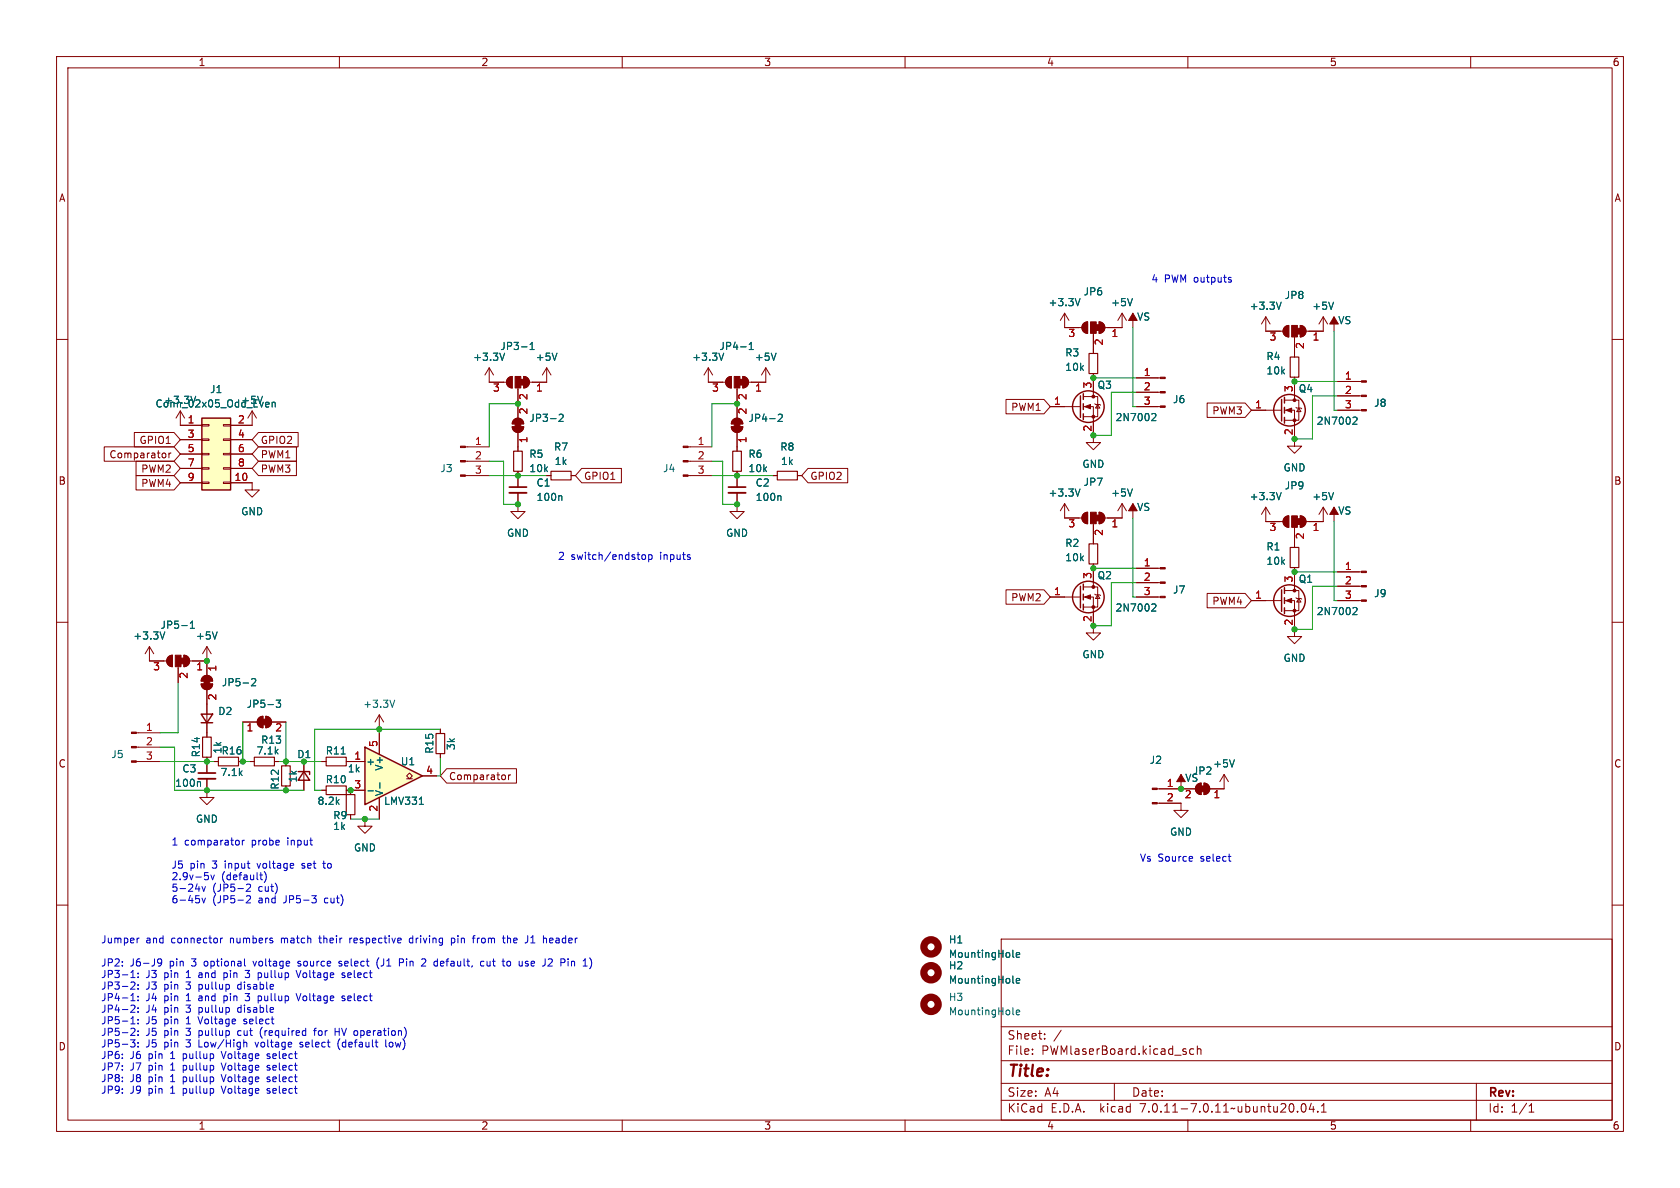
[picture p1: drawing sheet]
<svg xmlns="http://www.w3.org/2000/svg" width="297mm" height="210mm" viewBox="0 0 297 210" stroke-linecap="round" stroke-linejoin="round" font-family="sans-serif">
<g fill="none" stroke="#840000" stroke-width=".18">
<path d="M10 10h277v190h-277zM12 12h273v186h-273zM60 10v2M110 10v2M160 10v2M210 10v2M260 10v2M10 60h2M188.2 55.4l-.7 1.2M188.2 55.4v2.5h3.1M188.2 55.4l.8 1.2M191.6 57.2l.7-.3v2a1.02 1.02 0 0 1-1-.6 1.02 1.02 0 0 1 .3-1.1z"/>
<path d="M193.3 58.9v3.6M194.3 56.9a1.02 1.02 0 0 1 1 1 1.02 1.02 0 0 1-1 1zM198.4 55.4l-.8 1.2M198.4 55.4v2.5h-3.1M198.4 55.4l.7 1.2M200.3 55.4v2.5M223.8 56v2.5h3M223.8 56l-.8 1.3M223.8 56l.7 1.3M227.2 57.8l.6-.3v2.1a1.02 1.02 0 0 1-.9-.7 1.02 1.02 0 0 1 .3-1.1zM228.9 59.6v3.5M229.9 57.5a1.02 1.02 0 0 1 1 1 1.02 1.02 0 0 1-1 1.1z"/>
<path d="M233.9 56v2.5h-3M233.9 56l-.7 1.3M233.9 56l.8 1.3M235.8 56v2.5M285 60h2M31.9 72.6v2.6h3.8M31.9 77.7h3.8M31.9 72.6l-.8 1.3M31.9 72.6l.7 1.3M35.7 77.6h1.3v.3h-1.3zM35.7 75.1h1.3v.2h-1.3zM39.5 77.6h1.3v.3h-1.3z"/>
<path d="M39.5 75.1h1.3v.2h-1.3zM40.8 77.7h3.8M44.6 72.6v2.6h-3.8M44.6 72.6l-.8 1.3M44.6 72.6l.7 1.3M82.3 79h4.2M86.5 65v2.6h3M86.5 65l-.8 1.3M86.5 65l.7 1.3M89.9 66.8l.7-.3v2.1a1.02 1.02 0 0 1-1-.7 1.02 1.02 0 0 1 .3-1.1zM90.6 75.4h2a1.02 1.02 0 0 1-1 1 1.02 1.02 0 0 1-1-1zM90.9 74.2a1.02 1.02 0 0 1 1.1-.2 1.02 1.02 0 0 1 .6 .9h-2z"/>
<path d="M91.6 68.6v5.3M91.6 76.5v3.3M92.6 66.5a1.02 1.02 0 0 1 1 1.1 1.02 1.02 0 0 1-1 1zM96.6 65v2.6h-3M96.6 65l-.7 1.3M96.6 65l.8 1.3M121.6 79h4.3M125.2 65v2.6h3.1M125.2 65l-.7 1.3M125.2 65l.8 1.3M128.6 66.8l.7-.3v2.1a1.02 1.02 0 0 1-1-.7 1.02 1.02 0 0 1 .3-1.1zM129.3 75.4h2a1.02 1.02 0 0 1-1 1 1.02 1.02 0 0 1-1-1z"/>
<path d="M129.6 74.2a1.02 1.02 0 0 1 1.1-.2 1.02 1.02 0 0 1 .6 .9h-2zM130.3 68.6v5.3M130.3 76.5v3.3M131.3 66.5a1.02 1.02 0 0 1 1 1.1 1.02 1.02 0 0 1-1 1zM135.4 65v2.6h-3.1M135.4 65l-.8 1.3M135.4 65l.7 1.3M185.7 71.9h5.3M191.5 71.9h1.8v6.3h1.3l-1.3 1.3-1.3-1.3h1.3M191.5 70.1h2.6v3.6h-2.6M193.3 66v4.1M193.5 71.4l.2 .1h.7l.2 .1"/>
<path d="M194.1 71.5l.3 .6h-.7zM200.9 71.9h4.2M200.9 69.3h4.2M200.9 66.8h4.2M221.2 72.5h5.4M227.1 72.5h1.8v6.4h1.2l-1.2 1.2-1.3-1.2h1.3M227.1 70.7h2.5v3.6h-2.5M228.9 66.7v4M229.1 72l.1 .1h.8l.1 .2M229.6 72.1l.4 .7h-.8zM236.5 72.5h4.2M236.5 70h4.2"/>
<path d="M236.5 67.4h4.2M31.9 85.3h3.8M31.9 80.3h3.8M31.9 82.8h3.8M35.7 85.2h1.3v.3h-1.3zM35.7 82.7h1.3v.2h-1.3zM35.7 80.1h1.3v.3h-1.3zM39.5 85.2h1.3v.3h-1.3zM39.5 82.7h1.3v.2h-1.3zM39.5 80.1h1.3v.3h-1.3zM40.8 85.3h3.8v1.3h1.2l-1.2 1.3-1.3-1.3h1.3M40.8 80.3h3.8"/>
<path d="M40.8 82.8h3.8M82.3 84.1h4.2M82.3 81.5h4.2M91.6 87.1v3.3h1.2l-1.2 1.3-1.3-1.3h1.3M91.6 83.3v2.8M96.6 84.1h.8M101 84.1h.7M121.6 84.1h4.3M121.6 81.5h4.3M130.3 87.1v3.3h1.3l-1.3 1.3-1.3-1.3h1.3M130.3 83.3v2.8M136.7 84.1h.7"/>
<path d="M141 84.1h.7M188.2 89v2.6h3.1M188.2 89l-.7 1.3M188.2 89l.8 1.3M191.6 90.8l.7-.2v2a1.02 1.02 0 0 1-1-.7 1.02 1.02 0 0 1 .3-1.1zM193.3 92.6v3.5M193.3 99.7v4.1M194.3 90.6a1.02 1.02 0 0 1 1 1 1.02 1.02 0 0 1-1 1zM198.4 89v2.6h-3.1M198.4 89l-.8 1.3M198.4 89l.7 1.3M200.3 89v2.6"/>
<path d="M223.8 89.7v2.5h3M223.8 89.7l-.8 1.2M223.8 89.7l.7 1.2M227.2 91.5l.6-.3v2a1.02 1.02 0 0 1-.9-.6 1.02 1.02 0 0 1 .3-1.1zM228.9 93.2v3.6M229.9 91.2a1.02 1.02 0 0 1 1 1 1.02 1.02 0 0 1-1 1zM233.9 89.7l-.7 1.2M233.9 89.7v2.5h-3M233.9 89.7l.8 1.2M235.8 89.7v2.5M10 110h2M26.4 114.3v2.5h3.1"/>
<path d="M26.4 114.3l-.7 1.3M26.4 114.3l.8 1.3M29.8 116.1l.7-.3v2.1a1.02 1.02 0 0 1-1-.7 1.02 1.02 0 0 1 .3-1.1zM31.5 117.9v2.8M32.5 115.8a1.02 1.02 0 0 1 1 1 1.02 1.02 0 0 1-1 1.1zM33.5 116.8h3.1M35.9 119.7a1.02 1.02 0 0 1 1.1-.2 1.02 1.02 0 0 1 .6 .9h-2zM36.6 114.3l-.8 1.3M36.6 114.3v5.1M36.6 114.3l.7 1.3M185.7 105.5h5.3M191.5 105.5h1.8v6.4h1.3l-1.3 1.3-1.3-1.3h1.3"/>
<path d="M191.5 103.8h2.6v3.5h-2.6M193.5 105l.2 .2h.7l.2 .1M194.1 105.2l.3 .6h-.7zM200.9 105.5h4.2M200.9 103h4.2M200.9 100.5h4.2M221.2 106.2h5.4M227.1 106.2h1.8v6.3h1.2l-1.2 1.3-1.3-1.3h1.3M227.1 104.4h2.5v3.6h-2.5M228.9 100.3v4.1M229.1 105.7l.1 .1h.8l.1 .1M229.6 105.8l.4 .6h-.8z"/>
<path d="M236.5 106.2h4.2M236.5 103.6h4.2M236.5 101.1h4.2M285 110h2M24.1 134.6h4.2M24.1 132.1h4.2M24.1 129.5h4.2M35.6 120.9h2a1.02 1.02 0 0 1-1 1 1.02 1.02 0 0 1-1-1zM36.6 137.7v3.3h1.2l-1.2 1.2-1.3-1.2h1.3M36.6 121.9v8.4M36.6 133.9v2.8M37.8 134.6h.8"/>
<path d="M42.2 134.6h.7M42.9 127.6h2.6M44.2 134.6h.8M45.8 126.9l.7-.3v2.1a1.02 1.02 0 0 1-1-.7 1.02 1.02 0 0 1 .3-1.1zM47 126.6a1.02 1.02 0 0 1 1 1 1.02 1.02 0 0 1-1 1.1zM48 127.6h2.5M48.5 134.6h.8M50.5 134.6v.8M50.5 138.9v.8M53.7 134.6v5.1M56.9 134.6h.8M56.9 139.7h.8"/>
<path d="M61.2 134.6h.8M61.2 139.7h.8v.8M67.1 126.4l-.8 1.2M67.1 126.4v2.5M67.1 126.4l.7 1.2M77.9 128.9v.8M77.9 133.2v.8M204.6 139.4h6.7M208.8 136.9v2.5M211.7 138.7l.6-.3v2.1a1.02 1.02 0 0 1-.9-.7 1.02 1.02 0 0 1 .3-1.1zM212.9 138.4a1.02 1.02 0 0 1 1 1 1.02 1.02 0 0 1-1 1.1zM216.4 136.9v2.5h-2.5"/>
<path d="M216.4 136.9l-.8 1.3M216.4 136.9l.8 1.3M10 160h2M62 144v.8M64.5 144.8v1.3h1.3l-1.3 1.2-1.3-1.2h1.3M204.6 142h4.2v1.3h1.3l-1.3 1.2-1.3-1.2h1.3M285 160h2M177 166h108v32h-108zM60 198v2M110 198v2M160 198v2M177 194.5h108"/>
<path d="M177 191.5h108M177 187.5h108M177 181.5h108M182.5 186.3v.1M182.5 185.5v.1M184.7 183.6v.1M184.7 182.8v.1M187.6 182.1l-1.3 2M197 191.5v3M210 198v2M211 185.5l-.4-.1-.3 .3v.4l.2 .2h.5M211.7 185.5l.2-.1 .3 .1 .1 .9"/>
<path d="M211.7 184.9v1.5M229.4 196.5v.1M230.2 195.2l.2-.1a.81 .81 0 0 1 .6 .6 .81 .81 0 0 1-.3 .8l-.2 .1a.81 .81 0 0 1-.3-1.4zM231.8 195l-.3 1.1h.9M232.2 195.6v1M233 196.5v.1M233.6 196.6h.9M233.6 195.5l.4-.4v1.5M260 198v2M261 191.5v6.5M270.3 196.6h.9M270.3 195.5l.4-.4v1.5"/>
</g>
<g fill="none" stroke="#840000" stroke-width=".25">
<path d="M35.7 73.9h5.1v12.7h-5.1zM191 70v3.8M191.5 69.6v1M191.5 71.4v1M191.5 73.2v1M226.6 70.6v3.8M227.1 70.2v1M227.1 72v1M227.1 73.8v1M191 103.6v3.8M191.5 103.3v1M191.5 105v1"/>
<path d="M191.5 106.8v1M226.6 104.3v3.8M227.1 103.9v1M227.1 105.7v1M227.1 107.4v1.1M35.6 126.2h2l-1 1.6zM35.6 127.8h2M52.7 136.4h2v.5M53.7 136.4l1 1.5h-2z"/>
<circle cx="192.4" cy="71.9" r="2.79"/>
<circle cx="228" cy="72.5" r="2.79"/>
<circle cx="192.4" cy="105.5" r="2.79"/>
<circle cx="228" cy="106.2" r="2.79"/>
</g>
<g fill="#840000" stroke="#840000" stroke-width=".18">
<path d="M191.8 105.5l1-.3v.7z"/>
<path d="M240.7 72.4h.9v.2h-.9z"/>
<path d="M240.7 69.9h.9v.2h-.9z"/>
<path d="M240.7 67.3h.9v.3h-.9z"/>
<path d="M227.3 72.5l1-.4v.8z"/>
<path d="M229.4 91.7h.5v1h-.5z"/>
<path d="M229.9 91.2a1.02 1.02 0 0 1 1 1 1.02 1.02 0 0 1-1 1z"/>
<path d="M228.3 91.2h1.1v2h-1.1z"/>
<path d="M227.2 91.5l.6-.3v2a1.02 1.02 0 0 1-.9-.6 1.02 1.02 0 0 1 .3-1.1z"/>
<path d="M205.1 105.4h.9v.3h-.9z"/>
<path d="M205.1 102.9h.9v.2h-.9z"/>
<path d="M205.1 100.3h.9v.3h-.9z"/>
<path d="M200.3 89l.7 1.3h-1.5z"/>
<path d="M227.3 106.2l1-.4v.8z"/>
<path d="M203.7 141.9h.9v.2h-.9z"/>
<path d="M203.7 139.3h.9v.3h-.9z"/>
<path d="M212.1 138.9h1v1.1h-1z"/>
<path d="M212.9 138.4a1.02 1.02 0 0 1 1 1 1.02 1.02 0 0 1-1 1.1z"/>
<path d="M211.7 138.7l.6-.3v2.1a1.02 1.02 0 0 1-.9-.7 1.02 1.02 0 0 1 .3-1.1z"/>
<path d="M208.8 136.9l.7 1.3h-1.5z"/>
<path d="M235.8 89.7l.8 1.2h-1.5z"/>
<path d="M240.7 106h.9v.3h-.9z"/>
<path d="M240.7 103.5h.9v.3h-.9z"/>
<path d="M240.7 101h.9v.2h-.9z"/>
<path d="M32 116.3h.5v1h-.5z"/>
<path d="M32.5 115.8a1.02 1.02 0 0 1 1 1 1.02 1.02 0 0 1-1 1.1z"/>
<path d="M31 115.8h1v2.1h-1z"/>
<path d="M29.8 116.1l.7-.3v2.1a1.02 1.02 0 0 1-1-.7 1.02 1.02 0 0 1 .3-1.1z"/>
<path d="M46.2 127.1h1v1h-1z"/>
<path d="M45.8 126.9l.7-.3v2.1a1.02 1.02 0 0 1-1-.7 1.02 1.02 0 0 1 .3-1.1z"/>
<path d="M47 126.6a1.02 1.02 0 0 1 1 1 1.02 1.02 0 0 1-1 1.1z"/>
<path d="M36.1 120.1h1v1.1h-1z"/>
<path d="M35.9 119.7a1.02 1.02 0 0 1 1.1-.2 1.02 1.02 0 0 1 .6 .9h-2z"/>
<path d="M35.6 120.9h2a1.02 1.02 0 0 1-1 1 1.02 1.02 0 0 1-1-1z"/>
<path d="M23.2 134.5h.9v.2h-.9z"/>
<path d="M23.2 132h.9v.2h-.9z"/>
<path d="M23.2 129.4h.9v.3h-.9z"/>
<path d="M200.3 55.4l.7 1.2h-1.5z"/>
<path d="M193.8 57.4h.5v1h-.5z"/>
<path d="M194.3 56.9a1.02 1.02 0 0 1 1 1 1.02 1.02 0 0 1-1 1z"/>
<path d="M192.8 56.9h1v2h-1z"/>
<path d="M191.6 57.2l.7-.3v2a1.02 1.02 0 0 1-1-.6 1.02 1.02 0 0 1 .3-1.1z"/>
<path d="M235.8 56l.8 1.3h-1.5z"/>
<path d="M229.4 58h.5v1.1h-.5z"/>
<path d="M229.9 57.5a1.02 1.02 0 0 1 1 1 1.02 1.02 0 0 1-1 1.1z"/>
<path d="M228.3 57.5h1.1v2.1h-1.1z"/>
<path d="M227.2 57.8l.6-.3v2.1a1.02 1.02 0 0 1-.9-.7 1.02 1.02 0 0 1 .3-1.1z"/>
<path d="M205.1 71.8h.9v.2h-.9z"/>
<path d="M205.1 69.2h.9v.3h-.9z"/>
<path d="M205.1 66.7h.9v.2h-.9z"/>
<path d="M191.8 71.9l1-.4v.8z"/>
<path d="M129.8 74.7h1v1h-1z"/>
<path d="M129.3 75.4h2a1.02 1.02 0 0 1-1 1 1.02 1.02 0 0 1-1-1z"/>
<path d="M129.6 74.2a1.02 1.02 0 0 1 1.1-.2 1.02 1.02 0 0 1 .6 .9h-2z"/>
<path d="M92.1 67.1h.5v1h-.5z"/>
<path d="M92.6 66.5a1.02 1.02 0 0 1 1 1.1 1.02 1.02 0 0 1-1 1z"/>
<path d="M91.1 66.5h1v2.1h-1z"/>
<path d="M89.9 66.8l.7-.3v2.1a1.02 1.02 0 0 1-1-.7 1.02 1.02 0 0 1 .3-1.1z"/>
<path d="M120.8 83.9h.8v.3h-.8z"/>
<path d="M120.8 81.4h.8v.3h-.8z"/>
<path d="M120.8 78.9h.8v.2h-.8z"/>
<path d="M130.8 67.1h.5v1h-.5z"/>
<path d="M131.3 66.5a1.02 1.02 0 0 1 1 1.1 1.02 1.02 0 0 1-1 1z"/>
<path d="M129.8 66.5h1v2.1h-1z"/>
<path d="M128.6 66.8l.7-.3v2.1a1.02 1.02 0 0 1-1-.7 1.02 1.02 0 0 1 .3-1.1z"/>
<path d="M91.1 74.7h1v1h-1z"/>
<path d="M90.6 75.4h2a1.02 1.02 0 0 1-1 1 1.02 1.02 0 0 1-1-1z"/>
<path d="M90.9 74.2a1.02 1.02 0 0 1 1.1-.2 1.02 1.02 0 0 1 .6 .9h-2z"/>
<path d="M81.4 83.9h.9v.3h-.9z"/>
<path d="M81.4 81.4h.9v.3h-.9z"/>
<path d="M81.4 78.9h.9v.2h-.9z"/>
<path d="M193.8 91.1h.5v1h-.5z"/>
<path d="M194.3 90.6a1.02 1.02 0 0 1 1 1 1.02 1.02 0 0 1-1 1z"/>
<path d="M192.8 90.6h1v2h-1z"/>
<path d="M191.6 90.8l.7-.2v2a1.02 1.02 0 0 1-1-.7 1.02 1.02 0 0 1 .3-1.1z"/>
<circle cx="193.3" cy="107.3" r=".25"/>
<circle cx="193.3" cy="103.8" r=".25"/>
<circle cx="228.9" cy="74.3" r=".25"/>
<circle cx="228.9" cy="70.7" r=".25"/>
<circle cx="228.9" cy="107.9" r=".25"/>
<circle cx="228.9" cy="104.4" r=".25"/>
<circle cx="193.3" cy="73.7" r=".25"/>
<circle cx="193.3" cy="70.1" r=".25"/>
</g>
<g fill="none" stroke="#006464" stroke-width=".18">
<path d="M190.9 52.8l-.4 1.2M200.2 52.8l-.4 1.2M226.5 53.4l-.4 1.3M235.7 53.4l-.4 1.3M34.6 70l-.4 1.3M46.4 70l-.4 1.3M47.1 71.1l.4 .1 .1 .2-.6 .1M47.5 71.9l-.4 .1M48.1 71.2l.2-.1 .3 .1 .1 .8M48.1 71.1v.9M89.2 62.4l-.4 1.3M93.7 61.8h.7"/>
<path d="M93.7 60.9l.4-.4v1.3M98.5 62.4l-.5 1.3M98.8 73.3l.5-.1 .3 .4-.8 .9h.8M127.9 62.4l-.4 1.3M132.4 61.8h.8M132.4 60.9l.4-.4v1.3M137.2 62.4l-.4 1.3M137.6 73.3l.5-.1 .2 .4-.8 .9h.8M203.8 73.1l.4 .1 .2 .3-.8 .9h.8M239.4 73.7l.4 .1 .1 .3-.8 .9h.8M99.1 87.6l.2 .2v.7M137.9 87.6l.2 .2v.7"/>
<path d="M190.9 86.4l-.4 1.3M200.2 86.4l-.4 1.3M226.5 87.1l-.4 1.2M235.7 87.1l-.4 1.2M29.1 111.7l-.4 1.3M33.6 111.1h.8M33.6 110.2l.4-.4v1.3M38.4 111.7l-.4 1.3M203.8 106.8h.4l.2 .3-.8 .9h.8M239.4 107.4h.4l.1 .3-.8 1h.8M35.3 138.2l.1 .1v.7M44.5 120.1l.5-.1 .2 .3-.8 .9h.8"/>
<path d="M48.8 123.8h.8l-.4 .5 .3 .1v.5l-.1 .1-.6-.1M60.3 133.3h.7M69.8 123.8l-.4 1.2M218.2 134.3l-.4 1.3M179.1 179.2l.1 .2M179.1 169.1l.1 .1M179.1 173.6l.1 .2M179.7 179l.6-.1-.1-.3-.4-.1-.1 .2v.6h.5M179.7 168.8l.6-.1-.1-.3h-.4l-.1 .2v.6h.5M179.7 173.4l.6-.1-.1-.3h-.4l-.1 .1v.6h.5"/>
</g>
<g fill="none" stroke="#840000" stroke-width=".2">
<path d="M90.8 79.8h1.5v3.5h-1.5zM129.5 79.8h1.6v3.5h-1.6zM192.5 62.5h1.6v3.5h-1.6zM228.1 63.1h1.5v3.6h-1.5zM97.4 83.3h3.6v1.5h-3.6zM137.4 83.3h3.6v1.5h-3.6zM192.5 96.1h1.6v3.6h-1.6zM228.1 96.8h1.5v3.5h-1.5zM35.8 130.3h1.5v3.6h-1.5zM38.6 133.9h3.6v1.5h-3.6zM45 133.9h3.5v1.5h-3.5zM49.8 135.4h1.5v3.5h-1.5z"/>
<path d="M57.7 133.9h3.5v1.5h-3.5zM57.7 138.9h3.5v1.6h-3.5zM77.1 129.7h1.5v3.5h-1.5zM61.2 140.5h1.5v3.5h-1.5z"/>
</g>
<g fill="none" stroke="#840000" stroke-width="1.3">
<circle cx="164.6" cy="172" r="1.27"/>
<circle cx="164.6" cy="177.5" r="1.27"/>
<circle cx="164.6" cy="167.4" r="1.27"/>
</g>
<path d="M35.7 73.9h5.1v12.7h-5.1z" fill="#ffffc2" stroke="#ffffc2" stroke-width=".18"/>
<path d="M90 87.1h3.1M128.8 87.1h3M35.1 137.7h3" fill="none" stroke="#840000" stroke-width=".33"/>
<path d="M90 86.1h3.1M128.8 86.1h3M35.1 136.7h3" fill="none" stroke="#840000" stroke-width=".3"/>
<path d="M64.5 132.1l10.2 5.1-10.2 5z" fill="#ffffc2"/>
<path d="M64.5 132.1l10.2 5.1-10.2 5z" fill="none" stroke="#840000" stroke-width=".25"/>
<g fill="none" stroke="#840000" stroke-width=".18">
<path d="M188.2 57.9h2.6M193.3 59.2v3.3M195.8 57.9h2.6M223.8 58.5h2.5M228.9 59.8v3.3M231.4 58.5h2.5M18.4 79h12.4l1.1 1.3-1.1 1.2h-12.4zM23.7 76.5h7.1l1.1 1.2-1.1 1.3h-7.1zM31.9 75.2h3.8M31.9 77.7h3.8M40.8 75.2h3.8M40.8 77.7h3.8"/>
<path d="M45.7 76.5h7v2.5h-7l-1.1-1.3zM45.7 79h6.7v2.5h-6.7l-1.1-1.2zM86.5 67.6h2.5M91.6 68.8v5.1M91.6 76.5v3.3M94.1 67.6h2.5M125.2 67.6h2.6M130.3 68.8v5.1M130.3 76.5v3.3M132.8 67.6h2.6M177.8 70.6h6.8l1.1 1.3-1.1 1.3h-6.8zM185.7 71.9h2.5"/>
<path d="M193.3 66v3.3M193.3 74.4v2.6M200.9 71.9h3.8M200.9 66.8h3.8M200.9 69.3h3.8M213.4 71.2h6.7l1.1 1.3-1.1 1.3h-6.7zM221.2 72.5h2.6M228.9 66.7v3.3M228.9 75.1v2.5M236.5 72.5h3.8M236.5 67.4h3.8M236.5 70h3.8"/>
<path d="M24 81.5h6.8l1.1 1.3-1.1 1.3h-6.8zM24 84.1h6.8l1.1 1.2-1.1 1.3h-6.8zM29.1 80.1l.2 .2v.4l-.2 .2M29.9 80.1v.8M30.2 80.1l-.3 .2M31.9 85.3h3.8M31.9 80.3h3.8M31.9 82.8h3.8M40.8 85.3h3.8M40.8 80.3h3.8M40.8 82.8h3.8M45.7 81.5h6.7v2.6h-6.7l-1.1-1.3z"/>
<path d="M91.6 83.3v2.8M91.6 87.1v2.1M96.6 84.1h.8M101 84.1h.7M102.8 82.8h7.1v2.5h-7.1l-1.1-1.2zM130.3 83.3v2.8M130.3 87.1v2.1M136.7 84.1h.7M141 84.1h.7M142.8 82.8h7.1v2.5h-7.1l-1.1-1.2zM188.2 91.6h2.6M193.3 92.8v3.3"/>
<path d="M193.3 99.7v3.3M195.8 91.6h2.6M223.8 92.2h2.5M228.9 93.5v3.3M231.4 92.2h2.5M26.4 116.8h2.6M31.5 118.1v2.6M34 116.8h2.6v2.6M177.8 104.3h6.8l1.1 1.2-1.1 1.3h-6.8zM185.7 105.5h2.5M193.3 108.1v2.5M200.9 105.5h3.8"/>
<path d="M200.9 100.5h3.8M200.9 103h3.8M213.4 104.9h6.7l1.1 1.3-1.1 1.2h-6.7zM221.2 106.2h2.6M228.9 100.3v3.3M228.9 108.7v2.6M236.5 101.1h3.8M236.5 103.6h3.8M236.5 106.2h3.8M36.6 121.9v4.3M36.6 127.8v2.5M36.6 133.9v2.8"/>
<path d="M36.6 137.7v2M37.8 134.6h.8M42.2 134.6h.7M42.9 127.6h2.6M44.2 134.6h.8M48 127.6h2.5M48.5 134.6h.8M50.5 134.6v.8M50.5 138.9v.8M53.7 134.6v1.8M53.7 137.9v1.8M56.9 134.6h.8"/>
<path d="M56.9 139.7h.8M61.2 134.6h3.3M61.2 139.7h3.3M62 139.7v.8M67.1 129.5v3.9M71.9 137.7h.5l-.5-.5 .5-.5 .5 .5-.5 .5h.5M74.7 137.2h2.5M77.9 128.9v.8M77.9 133.2v.8M79 135.9h12.3v2.5h-12.3l-1.1-1.2zM89.1 137l.3 .2v.4l-.3 .2M89.9 137v.8"/>
<path d="M90.3 137l-.4 .2M205 139.4h6.3M213.9 139.4h2.5M62 144v.8M67.1 141v3.8M205 142h3.8"/>
</g>
<g fill="none" stroke="#006464" stroke-width=".18">
<path d="M190.9 52.8l-.4 1.2M200.2 52.8l-.4 1.2M226.5 53.4l-.4 1.3M235.7 53.4l-.4 1.3M34.6 70l-.4 1.3M46.4 70l-.4 1.3M47.1 71.1l.4 .1 .1 .2-.6 .1M47.5 71.9l-.4 .1M48.1 71.2l.2-.1 .3 .1 .1 .8M48.1 71.1v.9M89.2 62.4l-.4 1.3M93.7 61.8h.7"/>
<path d="M93.7 60.9l.4-.4v1.3M98.5 62.4l-.5 1.3M98.8 73.3l.5-.1 .3 .4-.8 .9h.8M127.9 62.4l-.4 1.3M132.4 61.8h.8M132.4 60.9l.4-.4v1.3M137.2 62.4l-.4 1.3M137.6 73.3l.5-.1 .2 .4-.8 .9h.8M203.8 73.1l.4 .1 .2 .3-.8 .9h.8M239.4 73.7l.4 .1 .1 .3-.8 .9h.8M99.1 87.6l.2 .2v.7M137.9 87.6l.2 .2v.7"/>
<path d="M190.9 86.4l-.4 1.3M200.2 86.4l-.4 1.3M226.5 87.1l-.4 1.2M235.7 87.1l-.4 1.2M29.1 111.7l-.4 1.3M33.6 111.1h.8M33.6 110.2l.4-.4v1.3M38.4 111.7l-.4 1.3M203.8 106.8h.4l.2 .3-.8 .9h.8M239.4 107.4h.4l.1 .3-.8 1h.8M35.3 138.2l.1 .1v.7M44.5 120.1l.5-.1 .2 .3-.8 .9h.8"/>
<path d="M48.8 123.8h.8l-.4 .5 .3 .1v.5l-.1 .1-.6-.1M60.3 133.3h.7M65 139.8h1M67.2 138.4v1M218.2 134.3l-.4 1.3M74.1 142.2h.8M179.1 173.6l.1 .2M179.1 169.1l.1 .1M179.7 173.4l.6-.1-.1-.3h-.4l-.1 .1v.6h.5M179.7 168.8l.6-.1-.1-.3h-.4l-.1 .2v.6h.5"/>
</g>
<g fill="none" stroke="#0000c2" stroke-width=".18">
<path d="M217.5 49.5l.2 .1-.2 .3M217.5 49l.1 .1M113.5 98.2l.2-.1 .4 .1v.5l-.1 .1-.3 .1-.2-.1zM114.7 98.1h.3l.3 .2-.1 .5h-.5M114.7 98.1v1.2M34.6 157.1h.7M35.2 158.9v.6M35.7 156.7l.3 .9 .3-.9M35.7 158.8l.3 .8 .3-.8M36.2 154.2h.6M36.6 154.7l.3 .3v.3l-.3 .2M37.3 154.7l.3 .8 .3-.8"/>
<path d="M42.1 148.5l.2 .3v.3l-.2 .3M42.8 148.5v.9M43.2 148.5l-.4 .3M43.6 158.5l.5-.2 .2 .4-.8 .9h.8M44.3 156.7l-.8 .9h.8M45.9 154.7h.5M46.1 155.3l.3 .2M47 154.6l.1 .6-.3 .7M53.4 153.4l.1 .1M53.5 152.6l-.1 .2 .1 .2M55.1 158.3h.8l-.4 .5 .3 .1 .1 .5-.2 .2h-.4M57.1 152.6h.4"/>
<path d="M57.2 152.2v1.1l.3 .2M217.1 151.4h.5M217.5 152.2h.1M23.1 172.8h.8M23.1 176.9h.8M23.3 171.8l.2-.3v1.3M23.3 175.9l.2-.3v1.3M23.3 173.6h.4l.2 .4-.8 .9h.8M23.3 177.7h.4l.2 .3-.8 .9h.8M24.4 172.7v.1M24.4 172v.1M24.4 174.1v.1"/>
<path d="M24.4 174.7v.2M24.4 176.1v.1M24.4 176.8v.1M24.4 178.2v.1M24.4 178.8v.1M24.6 165.8l-.3 .2M27.9 169.7l.2-.2 .4 .1a.84 .84 0 0 1-.3 1.2h-.2M27.9 170l.2 .3h.2l.3-.3M35 179.7l.4 1.3M39 165.8v.9M39.3 165.8l-.3 .3M39.6 172v1.2"/>
<path d="M39.6 176.1v1.2M39.6 172.8h.1M39.6 176.8l.1 .1M39.7 172h-.1M39.7 176.1h-.1M42.1 174.1l-.1 .2 .1 .5M42.1 178.2l-.1 .1 .1 .6M43.2 170.6l.2 .2M43.3 172.7l.6 .1M43.3 171.5h.8l-.4 .5h.2M43.3 176.8l.6 .1M44.1 175.6l-.4 .5h.2"/>
<path d="M44.7 169.9l.3 .9M45.8 172l.4 .1M45.8 176.1l.4 .1M46.2 172.7l-.4 .1M46.2 176.8l-.4 .1M52.4 171.5l.4 1.3 .4-1.3M52.4 175.6l.4 1.3 .4-1.3M52.7 170.7l.3 .1M53 169.9l-.3 .2v.2h.3M56.3 165.8h.5M56.5 165.4l.1 1.2M60.4 170l-.3-.1-.2 .3 .6 .3"/>
<path d="M60.5 170.6l-.2 .2-.4-.1M60.9 172h-.3l-.1 .1v.2l.4 .2v.3h-.4M60.9 176.1h-.3l-.1 .1v.2l.4 .1v.3h-.4M61.8 165.8v.9M62.2 165.8l-.4 .3M67 169.3a1.47 1.47 0 0 0-.1 1.9M70.6 170.2l.6-.1 .1-.2v-.3l-.7-.1v1.3M73 165.9l-.4-.1-.2 .3 .1 .5h.5M75 169.5l.3 .2-.1 .3-.7 .8h.8M78.3 169.9h-.2l-.2 .2v.6l.4 .1M78.5 170.2l-.6 .1M79.8 165.9l.4-.1 .2 .3-.1 .5h-.5"/>
<path d="M79.8 165.8v1.3M83.5 165.8h.5M83.9 165.4h.1M84.4 165.8v.9M84.5 165.9l-.1 .2M85.6 170l-.4-.1-.3 .3 .2 .5h.5M86.1 169.9l.1 .8h.4M88.8 165.8h.5M89.1 166.6l.2 .1M89.7 165.4v1.3M89.8 169.9l.3 .1 .2 .2-.1 .4-.4 .2M90.1 165.8l-.4 .2"/>
<path d="M93.1 170.3l.3 .1v.2l-.2 .2h-.2M93.1 169.9l.3 .1M93.8 166.7h.8M94.2 165.4l-.4 .4M96.9 170.8h.7M97.6 169.6v.4M97.7 165.9l-.4-.1-.1 .2v.6h.5M97.8 166.1l-.6 .2M101 170l.4-.1 .2 .2M23.1 183.8h.8l-.5 .5 .4 .1 .1 .4-.3 .3h-.3M23.1 181h.8M23.3 180l.2-.3v1.3"/>
<path d="M23.3 181.8h.4l.2 .3-.8 .9h.8M24.4 180.2v.1M24.4 180.9v.1M24.4 182.3v.1M24.4 182.9v.1M24.4 184.3v.1M24.4 185v.1M39.1 192l.4 1.3M39.1 185.9l.4 1.2M39.1 187.9l.4 1.3M39.1 189.9l.4 1.3M42.3 182.2l-.3 .2v.4l.3 .2"/>
<path d="M43.1 180.9l.1 .1M43.3 180.1l-.2 .2 .2 .3M43.5 184.2l.1 .2v.7M45.1 184.2l.3 .9M46.3 181.6a1.49 1.49 0 0 0 0 1.9M47.2 187.1h.4M47.2 189.1l.4 .1M47.2 191.2h.4M47.2 193.2l.4 .1M47.6 186.3l-.4 .2 .1 .1 .3 .1M47.6 188.3l-.4 .2 .1 .2h.3M47.6 190.4l-.4 .2 .1 .1 .3 .1"/>
<path d="M47.6 192.4l-.4 .2 .1 .2h.3M53 185l.4 .1M53.4 184.2l-.4 .2 .1 .2 .3 .1M55.4 182.2h.5M55.9 181.8l-.3 .1v1.1M59.2 182.4h.8M60 181.8v1.2M60 183.7a1.47 1.47 0 0 0 .1 1.9M68.2 183.8v1.1l.2 .2M68.9 184.3l-.1 .2 .1 .5"/>
</g>
<g fill="none" stroke="#009600" stroke-width=".18">
<path d="M200.3 57.9v14h.6M235.8 58.5v14h.7M91.6 71.4h-5.1v7.6M130.3 71.4h-4.4v7.6M193.3 66.8h7.6M200.9 69.3h-4.4v7.7h-3.2M228.9 67.4h7.6M236.5 70h-4.5v7.6h-3.1M86.5 81.5h2.5v7.7h2.6M86.5 84.1h10.1M125.9 81.5h1.9v7.7h2.5M125.9 84.1h10.8"/>
<path d="M200.3 91.6v13.9h.6M235.8 92.2v14h.7M193.3 100.5h7.6M200.9 103h-4.4v7.6h-3.2M228.9 101.1h7.6M236.5 103.6h-4.5v7.7h-3.1M28.3 132.1h2.6v7.6h22.8M28.3 134.6h9.5M31.5 120.7v8.8h-3.2M42.9 127.6v7h1.3M49.3 134.6h7.6M50.5 127.6v7"/>
<path d="M67.1 128.9v.6M77.9 134v3.2h-.7M77.9 128.9h-22.3v10.8h1.3M62 144.8h5.1"/>
</g>
<g fill="#009600" stroke="#009600" stroke-width=".18">
<circle cx="193.3" cy="77" r=".46"/>
<circle cx="193.3" cy="100.5" r=".46"/>
<circle cx="130.3" cy="89.2" r=".46"/>
<circle cx="130.3" cy="84.1" r=".46"/>
<circle cx="130.3" cy="71.4" r=".46"/>
<circle cx="91.6" cy="71.4" r=".46"/>
<circle cx="91.6" cy="84.1" r=".46"/>
<circle cx="91.6" cy="89.2" r=".46"/>
<circle cx="50.5" cy="139.7" r=".46"/>
<circle cx="50.5" cy="134.6" r=".46"/>
<circle cx="53.7" cy="134.6" r=".46"/>
<circle cx="62" cy="139.7" r=".46"/>
<circle cx="64.5" cy="144.8" r=".46"/>
<circle cx="36.6" cy="139.7" r=".46"/>
<circle cx="67.1" cy="128.9" r=".46"/>
<circle cx="208.8" cy="139.4" r=".46"/>
<circle cx="228.9" cy="111.3" r=".46"/>
<circle cx="193.3" cy="110.6" r=".46"/>
<circle cx="228.9" cy="101.1" r=".46"/>
<circle cx="228.9" cy="67.4" r=".46"/>
<circle cx="193.3" cy="66.8" r=".46"/>
<circle cx="228.9" cy="77.6" r=".46"/>
<circle cx="42.9" cy="134.6" r=".46"/>
<circle cx="36.6" cy="134.6" r=".46"/>
<circle cx="36.6" cy="116.8" r=".46"/>
</g>
<text font-size="2.8" fill="#840000" x="178" y="190.9">Title:</text>
<g font-size="2.1" fill="#840000">
<text x="178" y="184">Sheet:</text>
<text x="178" y="186.7">File:</text>
<text x="184.1" y="186.7">PWMlaserBoard.kicad_sch</text>
<text x="178" y="196.9">KiCad</text>
<text x="178" y="194.1">Size:</text>
<text x="184.7" y="194.1">A4</text>
<text x="185.7" y="196.9">E.D.A.</text>
<text x="194.6" y="196.9">kicad</text>
<text x="200" y="194.1">Date:</text>
<text x="201.8" y="196.9">7.0.11-7.0.11~ubuntu20.04.1</text>
<text x="263" y="194.3">Rev:</text>
<text x="263" y="196.9">Id:</text>
<text x="267.1" y="196.9">1/1</text>
</g>
<g font-size="1.8" fill="#840000">
<text x="35" y="11.9">1</text>
<text x="85" y="11.9">2</text>
<text x="135" y="11.9">3</text>
<text x="185" y="11.9">4</text>
<text x="235" y="11.9">5</text>
<text x="285" y="11.9">6</text>
<text x="10.3" y="35.9">A</text>
<text x="285.3" y="35.9">A</text>
<text x="178.7" y="72.8">PWM1</text>
<text x="214.2" y="73.5">PWM3</text>
<text x="19.2" y="81.2">Comparator</text>
<text x="24.6" y="78.7">GPIO1</text>
<text x="24.9" y="83.8">PWM2</text>
<text x="46" y="78.7">GPIO2</text>
<text x="46" y="83.8">PWM3</text>
<text x="46" y="81.2">PWM1</text>
<text x="10.3" y="85.9">B</text>
<text x="24.9" y="86.3">PWM4</text>
<text x="103.2" y="85">GPIO1</text>
<text x="143.2" y="85">GPIO2</text>
<text x="285.3" y="85.9">B</text>
<text x="178.7" y="106.5">PWM2</text>
<text x="214.2" y="107.1">PWM4</text>
<text x="10.3" y="135.9">C</text>
<text x="285.3" y="135.9">C</text>
<text x="79.3" y="138.1">Comparator</text>
<text x="10.3" y="185.9">D</text>
<text x="285.3" y="185.9">D</text>
<text x="35" y="199.9">1</text>
<text x="85" y="199.9">2</text>
<text x="135" y="199.9">3</text>
<text x="185" y="199.9">4</text>
<text x="235" y="199.9">5</text>
<text x="285" y="199.9">6</text>
</g>
<g font-size="1.8" fill="#006464">
<text x="191.5" y="52.4">JP6</text>
<text x="227" y="53.1">JP8</text>
<text x="185.3" y="54.3">+3.3V</text>
<text x="196.3" y="54.3">+5V</text>
<text x="200.9" y="56.9">VS</text>
<text x="220.8" y="55">+3.3V</text>
<text x="231.9" y="55">+5V</text>
<text x="236.5" y="57.5">VS</text>
<text x="83.5" y="64">+3.3V</text>
<text x="88.4" y="62.1">JP3-1</text>
<text x="94.6" y="64">+5V</text>
<text x="122.3" y="64">+3.3V</text>
<text x="127.1" y="62.1">JP4-1</text>
<text x="133.3" y="64">+5V</text>
<text x="188.2" y="63.2">R3</text>
<text x="188.2" y="65.8">10k</text>
<text x="223.8" y="63.9">R4</text>
<text x="28.9" y="71.6">+3.3V</text>
<text x="37" y="69.7">J1</text>
<text x="42.5" y="71.6">+5V</text>
<text x="193.9" y="68.9">Q3</text>
<text x="207.3" y="71.5">J6</text>
<text x="223.8" y="66.4">10k</text>
<text x="229.5" y="69.6">Q4</text>
<text x="27.4" y="72.2">Conn_02x05_Odd_Even</text>
<text x="93.5" y="74.8">JP3-2</text>
<text x="132.2" y="74.8">JP4-2</text>
<text x="197.1" y="74.7">2N7002</text>
<text x="232.7" y="75.3">2N7002</text>
<text x="242.8" y="72.1">J8</text>
<text x="77.7" y="83.7">J3</text>
<text x="93.5" y="81.1">R5</text>
<text x="93.5" y="83.7">10k</text>
<text x="97.8" y="79.9">R7</text>
<text x="98" y="82.4">1k</text>
<text x="117.1" y="83.7">J4</text>
<text x="132.2" y="81.1">R6</text>
<text x="132.2" y="83.7">10k</text>
<text x="137.9" y="79.9">R8</text>
<text x="138" y="82.4">1k</text>
<text x="191.3" y="82.9">GND</text>
<text x="226.8" y="83.5">GND</text>
<text x="94.8" y="86.2">C1</text>
<text x="94.8" y="88.8">100n</text>
<text x="133.5" y="86.2">C2</text>
<text x="133.5" y="88.8">100n</text>
<text x="185.3" y="88">+3.3V</text>
<text x="191.5" y="86.1">JP7</text>
<text x="196.3" y="88">+5V</text>
<text x="220.8" y="88.6">+3.3V</text>
<text x="227" y="86.7">JP9</text>
<text x="231.9" y="88.6">+5V</text>
<text x="42.5" y="91.3">GND</text>
<text x="89.5" y="95.1">GND</text>
<text x="128.3" y="95.1">GND</text>
<text x="200.9" y="90.5">VS</text>
<text x="236.5" y="91.2">VS</text>
<text x="188.2" y="96.9">R2</text>
<text x="188.2" y="99.4">10k</text>
<text x="223.8" y="97.5">R1</text>
<text x="223.8" y="100.1">10k</text>
<text x="193.9" y="102.6">Q2</text>
<text x="207.3" y="105.1">J7</text>
<text x="229.5" y="103.2">Q1</text>
<text x="242.8" y="105.8">J9</text>
<text x="23.5" y="113.3">+3.3V</text>
<text x="28.3" y="111.4">JP5-1</text>
<text x="34.5" y="113.3">+5V</text>
<text x="197.1" y="108.3">2N7002</text>
<text x="232.7" y="108.9">2N7002</text>
<text x="191.3" y="116.6">GND</text>
<text x="226.8" y="117.2">GND</text>
<text x="39.1" y="121.5">JP5-2</text>
<text x="43.5" y="125.3">JP5-3</text>
<text x="64.1" y="125.3">+3.3V</text>
<text x="38.5" y="126.6">D2</text>
<text x="46.1" y="131.7">R13</text>
<text x="19.6" y="134.2">J5</text>
<text x="32.1" y="136.8">C3</text>
<text x="35.5" y="134" transform="rotate(-90 35.5 134)">R14</text>
<text x="38.9" y="137.4">7.1k</text>
<text x="39.1" y="133.6">R16</text>
<text x="39.3" y="133.3" transform="rotate(-90 39.3 133.3)">1k</text>
<text x="45.2" y="133.6">7.1k</text>
<text x="52.5" y="134.2">D1</text>
<text x="57.5" y="133.6">R11</text>
<text x="61.4" y="136.8">1k</text>
<text x="64.6" y="135.5">+</text>
<text x="67.9" y="136.3" transform="rotate(-90 67.9 136.3)">V+</text>
<text x="70.8" y="135.5">U1</text>
<text x="76.8" y="133.3" transform="rotate(-90 76.8 133.3)">R15</text>
<text x="80.6" y="132.7" transform="rotate(-90 80.6 132.7)">3k</text>
<text x="203.2" y="135.2">J2</text>
<text x="210.8" y="137.1">JP2</text>
<text x="214.4" y="135.9">+5V</text>
<text x="30.9" y="139.3">100n</text>
<text x="49.5" y="139.7" transform="rotate(-90 49.5 139.7)">R12</text>
<text x="52.7" y="138.4" transform="rotate(-90 52.7 138.4)">1k</text>
<text x="56" y="142.5">8.2k</text>
<text x="57.5" y="138.7">R10</text>
<text x="67.8" y="142.5">LMV331</text>
<text x="67.9" y="140.8" transform="rotate(-90 67.9 140.8)">V-</text>
<text x="209.4" y="138.4">VS</text>
<text x="34.5" y="145.6">GND</text>
<text x="58.8" y="145">R9</text>
<text x="58.8" y="146.9">1k</text>
<text x="206.8" y="147.9">GND</text>
<text x="62.5" y="150.7">GND</text>
<text x="167.6" y="167">H1</text>
<text x="167.6" y="169.5">MountingHole</text>
<text x="167.6" y="171.6">H2</text>
<text x="167.6" y="177.1">H3</text>
<text x="167.6" y="179.7">MountingHole</text>
<text x="167.6" y="174.1">MountingHole</text>
</g>
<g font-size="1.8" fill="#0000c2">
<text x="203.5" y="50">4</text>
<text x="205.8" y="50">PWM outputs</text>
<text x="98.6" y="99.1">2</text>
<text x="100.9" y="99.1">switch/endstop</text>
<text x="116.8" y="99.1">inputs</text>
<text x="30.2" y="149.5">1</text>
<text x="32.6" y="149.5">comparator</text>
<text x="44.6" y="149.5">probe</text>
<text x="51.1" y="149.5">input</text>
<text x="30.2" y="153.6">J5</text>
<text x="30.2" y="155.7">2.9v-5v</text>
<text x="33.6" y="153.6">pin</text>
<text x="37.6" y="153.6">3</text>
<text x="39.1" y="155.7">(default)</text>
<text x="40" y="153.6">input</text>
<text x="46" y="153.6">voltage</text>
<text x="54" y="153.6">set</text>
<text x="58.1" y="153.6">to</text>
<text x="201.4" y="152.4">Vs Source</text>
<text x="212.4" y="152.4">select</text>
<text x="30.2" y="157.7">5-24v</text>
<text x="30.2" y="159.8">6-45v</text>
<text x="37.6" y="157.7">(JP5-2</text>
<text x="37.6" y="159.8">(JP5-2</text>
<text x="45.8" y="157.7">cut)</text>
<text x="45.8" y="159.8">and</text>
<text x="50.4" y="159.8">JP5-3</text>
<text x="57.8" y="159.8">cut)</text>
<text x="17.8" y="166.8">Jumper</text>
<text x="25.8" y="166.8">and</text>
<text x="30.4" y="166.8">connector</text>
<text x="40.9" y="166.8">numbers</text>
<text x="50.2" y="166.8">match</text>
<text x="57.1" y="166.8">their</text>
<text x="62.7" y="166.8">respective</text>
<text x="73.4" y="166.8">driving</text>
<text x="81" y="166.8">pin</text>
<text x="85.1" y="166.8">from</text>
<text x="90.6" y="166.8">the</text>
<text x="94.8" y="166.8">J1</text>
<text x="98.1" y="166.8">header</text>
<text x="17.8" y="170.9">JP2:</text>
<text x="17.8" y="173">JP3-1:</text>
<text x="23" y="170.9">J6-J9</text>
<text x="25.8" y="173">J3</text>
<text x="29.1" y="173">pin</text>
<text x="30.1" y="170.9">pin</text>
<text x="33.2" y="173">1</text>
<text x="34.2" y="170.9">3</text>
<text x="35.6" y="173">and</text>
<text x="36.6" y="170.9">optional</text>
<text x="40.2" y="173">pin</text>
<text x="44.3" y="173">3</text>
<text x="45.5" y="170.9">voltage</text>
<text x="46.7" y="173">pullup</text>
<text x="53.5" y="170.9">source</text>
<text x="53.8" y="173">Voltage</text>
<text x="61" y="170.9">select</text>
<text x="61.9" y="173">select</text>
<text x="67.8" y="170.9">(J1</text>
<text x="72" y="170.9">Pin</text>
<text x="76.2" y="170.9">2</text>
<text x="78.6" y="170.9">default,</text>
<text x="87" y="170.9">cut</text>
<text x="91.2" y="170.9">to</text>
<text x="94.2" y="170.9">use</text>
<text x="98.7" y="170.9">J2</text>
<text x="102" y="170.9">Pin</text>
<text x="17.8" y="175">JP3-2:</text>
<text x="17.8" y="177.1">JP4-1:</text>
<text x="17.8" y="179.1">JP4-2:</text>
<text x="25.8" y="175">J3</text>
<text x="25.8" y="177.1">J4</text>
<text x="25.8" y="179.1">J4</text>
<text x="29.1" y="175">pin</text>
<text x="29.1" y="177.1">pin</text>
<text x="29.1" y="179.1">pin</text>
<text x="33.2" y="175">3</text>
<text x="33.2" y="177.1">1</text>
<text x="33.2" y="179.1">3</text>
<text x="35.6" y="175">pullup</text>
<text x="35.6" y="177.1">and</text>
<text x="35.6" y="179.1">pullup</text>
<text x="40.2" y="177.1">pin</text>
<text x="42.7" y="175">disable</text>
<text x="42.7" y="179.1">disable</text>
<text x="44.3" y="177.1">3</text>
<text x="46.7" y="177.1">pullup</text>
<text x="53.8" y="177.1">Voltage</text>
<text x="61.9" y="177.1">select</text>
<text x="17.8" y="181.2">JP5-1:</text>
<text x="17.8" y="183.2">JP5-2:</text>
<text x="17.8" y="185.2">JP5-3:</text>
<text x="25.8" y="181.2">J5</text>
<text x="25.8" y="183.2">J5</text>
<text x="25.8" y="185.2">J5</text>
<text x="29.1" y="181.2">pin</text>
<text x="29.1" y="183.2">pin</text>
<text x="29.1" y="185.2">pin</text>
<text x="33.2" y="181.2">1</text>
<text x="33.2" y="183.2">3</text>
<text x="33.2" y="185.2">3</text>
<text x="35.6" y="181.2">Voltage</text>
<text x="35.6" y="183.2">pullup</text>
<text x="35.6" y="185.2">Low/High</text>
<text x="42.7" y="183.2">cut</text>
<text x="43.8" y="181.2">select</text>
<text x="45.8" y="185.2">voltage</text>
<text x="46.8" y="183.2">(required</text>
<text x="53.9" y="185.2">select</text>
<text x="56.6" y="183.2">for</text>
<text x="60.5" y="183.2">HV operation)</text>
<text x="60.7" y="185.2">(default</text>
<text x="69.4" y="185.2">low)</text>
<text x="17.8" y="187.3">JP6:</text>
<text x="17.8" y="189.3">JP7:</text>
<text x="17.8" y="191.4">JP8:</text>
<text x="23" y="187.3">J6</text>
<text x="23" y="189.3">J7</text>
<text x="23" y="191.4">J8</text>
<text x="26.4" y="187.3">pin</text>
<text x="26.4" y="189.3">pin</text>
<text x="26.4" y="191.4">pin</text>
<text x="30.4" y="187.3">1</text>
<text x="30.4" y="189.3">1</text>
<text x="30.4" y="191.4">1</text>
<text x="32.8" y="187.3">pullup</text>
<text x="32.8" y="189.3">pullup</text>
<text x="32.8" y="191.4">pullup</text>
<text x="39.9" y="187.3">Voltage</text>
<text x="39.9" y="189.3">Voltage</text>
<text x="39.9" y="191.4">Voltage</text>
<text x="48.1" y="187.3">select</text>
<text x="48.1" y="189.3">select</text>
<text x="48.1" y="191.4">select</text>
<text x="17.8" y="193.4">JP9:</text>
<text x="23" y="193.4">J9</text>
<text x="26.4" y="193.4">pin</text>
<text x="30.4" y="193.4">1</text>
<text x="32.8" y="193.4">pullup</text>
<text x="39.9" y="193.4">Voltage</text>
<text x="48.1" y="193.4">select</text>
</g>
<g font-size="1.8" fill="#a90000">
<text x="188.8" y="59.9">3</text>
<text x="196.4" y="59.9">1</text>
<text x="195.3" y="61.2" transform="rotate(-90 195.3 61.2)">2</text>
<text x="224.3" y="60.5">3</text>
<text x="230.8" y="61.8" transform="rotate(-90 230.8 61.8)">2</text>
<text x="232" y="60.5">1</text>
<text x="87.1" y="69.5">3</text>
<text x="93.5" y="70.8" transform="rotate(-90 93.5 70.8)">2</text>
<text x="94.7" y="69.5">1</text>
<text x="125.8" y="69.5">3</text>
<text x="132.3" y="70.8" transform="rotate(-90 132.3 70.8)">2</text>
<text x="133.4" y="69.5">1</text>
<text x="186.2" y="71.6">1</text>
<text x="193" y="68.8" transform="rotate(-90 193 68.8)">3</text>
<text x="202.1" y="66.5">1</text>
<text x="202.1" y="69.1">2</text>
<text x="202.1" y="71.6">3</text>
<text x="228.6" y="69.4" transform="rotate(-90 228.6 69.4)">3</text>
<text x="237.7" y="67.2">1</text>
<text x="237.7" y="69.7">2</text>
<text x="33.1" y="74.9">1</text>
<text x="33.1" y="77.5">3</text>
<text x="42" y="74.9">2</text>
<text x="42" y="77.5">4</text>
<text x="93.5" y="73.4" transform="rotate(-90 93.5 73.4)">2</text>
<text x="132.3" y="73.4" transform="rotate(-90 132.3 73.4)">2</text>
<text x="193" y="76.4" transform="rotate(-90 193 76.4)">2</text>
<text x="221.8" y="72.3">1</text>
<text x="228.6" y="77" transform="rotate(-90 228.6 77)">2</text>
<text x="237.7" y="72.3">3</text>
<text x="33.1" y="80">5</text>
<text x="33.1" y="82.6">7</text>
<text x="42" y="80">6</text>
<text x="42" y="82.6">8</text>
<text x="83.9" y="78.7">1</text>
<text x="83.9" y="81.3">2</text>
<text x="83.9" y="83.8">3</text>
<text x="93.5" y="78.4" transform="rotate(-90 93.5 78.4)">1</text>
<text x="123.2" y="78.7">1</text>
<text x="123.2" y="81.3">2</text>
<text x="123.2" y="83.8">3</text>
<text x="132.3" y="78.4" transform="rotate(-90 132.3 78.4)">1</text>
<text x="33.1" y="85.1">9</text>
<text x="41.4" y="85.1">10</text>
<text x="188.8" y="93.5">3</text>
<text x="195.3" y="94.8" transform="rotate(-90 195.3 94.8)">2</text>
<text x="196.4" y="93.5">1</text>
<text x="224.3" y="94.2">3</text>
<text x="230.8" y="95.4" transform="rotate(-90 230.8 95.4)">2</text>
<text x="232" y="94.2">1</text>
<text x="202.1" y="100.2">1</text>
<text x="237.7" y="100.8">1</text>
<text x="186.2" y="105.3">1</text>
<text x="193" y="102.4" transform="rotate(-90 193 102.4)">3</text>
<text x="202.1" y="102.7">2</text>
<text x="202.1" y="105.3">3</text>
<text x="221.8" y="105.9">1</text>
<text x="228.6" y="103.1" transform="rotate(-90 228.6 103.1)">3</text>
<text x="237.7" y="103.4">2</text>
<text x="237.7" y="105.9">3</text>
<text x="193" y="110.1" transform="rotate(-90 193 110.1)">2</text>
<text x="228.6" y="110.7" transform="rotate(-90 228.6 110.7)">2</text>
<text x="27" y="118.8">3</text>
<text x="34.6" y="118.8">1</text>
<text x="38.6" y="118.8" transform="rotate(-90 38.6 118.8)">1</text>
<text x="33.5" y="120.1" transform="rotate(-90 33.5 120.1)">2</text>
<text x="38.6" y="123.9" transform="rotate(-90 38.6 123.9)">2</text>
<text x="25.7" y="129.3">1</text>
<text x="25.7" y="131.8">2</text>
<text x="43.5" y="129.6">1</text>
<text x="48.6" y="129.6">2</text>
<text x="25.7" y="134.4">3</text>
<text x="62.5" y="134.4">1</text>
<text x="66.8" y="132.2" transform="rotate(-90 66.8 132.2)">5</text>
<text x="75.2" y="136.9">4</text>
<text x="62.5" y="139.4">3</text>
<text x="66.8" y="143.6" transform="rotate(-90 66.8 143.6)">2</text>
<text x="206.2" y="139.2">1</text>
<text x="206.2" y="141.7">2</text>
<text x="209.4" y="141.4">2</text>
<text x="214.4" y="141.4">1</text>
</g>
</svg>
